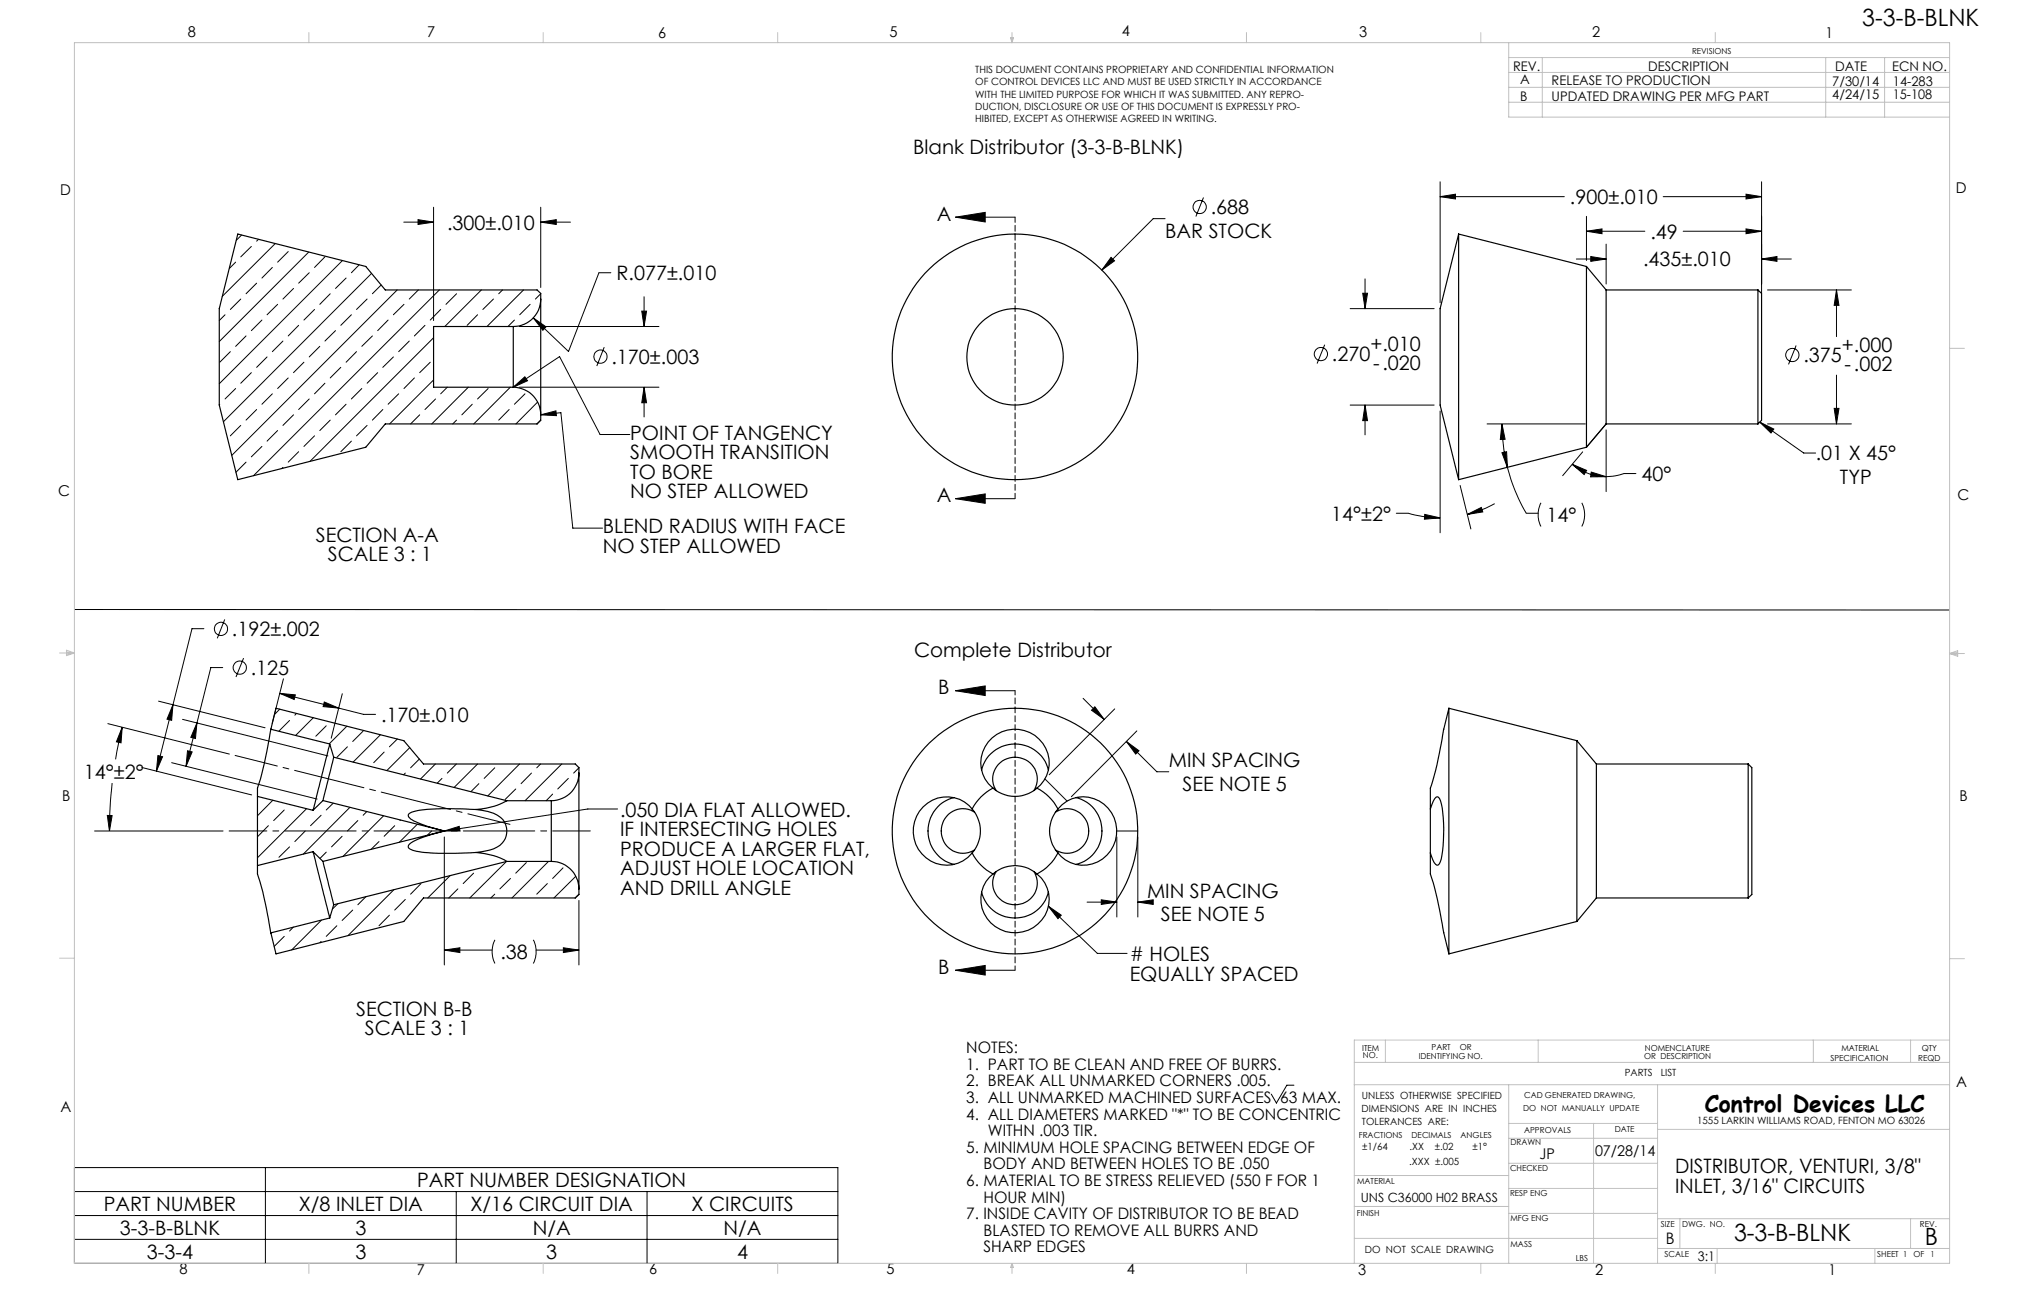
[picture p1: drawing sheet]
<svg xmlns="http://www.w3.org/2000/svg" width="432mm" height="279mm" viewBox="0 0 432 279" stroke-linecap="round" stroke-linejoin="round" font-family="sans-serif">
<g fill="none" stroke="#000" stroke-width=".21">
<path d="M307.2 38.8v25.8M375.8 38.8v23.7M50.3 55.9l-1.4 1.4M51.5 50.1l-1.1 1.2M53.6 52.6l-2.2 2.2M55.1 51l-.3 .4M58.1 57l-2.2 2.3M58.7 52l-11.3 11.2M61.5 53.7l-2.3 2.2M65.9 53.8l-19.1 19M66 58.2l-2.3 2.2M69.3 54.8l-2.2 2.2"/>
<path d="M73.1 55.6l-26.3 26.2M73.8 59.3l-2.2 2.2M76.6 56.5l-1.6 1.7M79.3 58.3l-31.6 31.7M86.1 47.4h6.4M89.2 46.8l3.3 .6-3.3 .5zM92.5 44.2v24.2M115.4 47.4l3.3-.6v1.1zM115.4 44.2v17.1M115.4 47.4h6.3M130.3 58.2h-2.5l-6.5 16.8-7.5-7.2M203.8 46.3l6.4-1v2z"/>
<path d="M203.8 46.3h12.7M237 54.9l.8 .7-2.7 2zM248.6 46.6h-2.6l-10.9 11M256.8 42.1l-1.7 4.1M291.2 59.5v6.3M307.2 41.9l3.3-.5v1zM307.2 41.9h26.5M336.3 55.2h6.4M338.5 49.3l3.3-.5v1zM338.5 46.1v9.5M338.5 49.3h12.4M339.4 54.7l3.3 .5-3.3 .5z"/>
<path d="M342.7 52.1v8.5M354.8 41.9h21M359.1 49.3h16.7M372.5 41.4l3.3 .5-3.3 .5zM372.5 48.8l3.3 .5-3.3 .5zM375.8 55.2l3.3-.5v1zM375.8 55.2h6.4M48 67.1l-1.2 1.3M49.1 75l-2.2 2.3M51.4 63.8l-2.3 2.2M52.5 71.6l-2.2 2.3M53.6 79.5l-2.2 2.2"/>
<path d="M54.8 60.4l-2.3 2.3M55.9 68.3l-2.3 2.2M57 76.1l-2.2 2.3M59.2 64.9l-2.2 2.2M60.4 72.7l-2.3 2.3M62.6 61.5l-2.2 2.3M63.7 69.4l-2.2 2.2M64.8 77.3l-2.2 2.2M67.1 66l-2.3 2.3M68.2 73.9l-2.2 2.2M70.4 62.7l-2.2 2.2M71.6 70.5l-2.3 2.2"/>
<path d="M72.7 78.4l-2.3 2.2M75 67.1l-2.3 2.3M76.1 75l-2.3 2.3M78.3 63.8l-2.2 2.2M79.4 71.6l-2.2 2.3M80.6 79.5l-2.3 2.2M81.3 60.8l-1.9 1.9M82.8 68.3l-2.2 2.2M83.9 76.1l-2.2 2.3M84.7 61.8l-35.2 35.3M86.2 64.9l-2.3 2.2M87.3 72.7l-2.2 2.3"/>
<path d="M89.3 61.8l-2 2M90.7 69.4l-2.3 2.2M91.8 77.3l-2.3 2.2M92.5 72l-26.4 26.4M93.7 61.8l-39.6 39.7M94 66l-2.2 2.3M97.4 62.7l-2.3 2.2M101.9 67.1l-2.2 2.3M102.7 61.8l-7.8 7.8M105.3 63.8l-2.3 2.2M107.2 61.8l-.8 .9M109.7 68.3l-1.3 1.3"/>
<path d="M110.8 69.6h29.8M111.7 61.8l-7.8 7.8M113.1 64.9l-2.2 2.2M113.8 67.8l2.7 1.9-.7 .7zM115.4 62.7l-1.2 1.1M128.9 74l-1.6 4.1M136.9 66.4h1l-.5 3.2zM137.4 63.3v6.3M282.6 73.5l-1.6 4M288 65.8h18M290.7 62.5h1l-.5 3.3zM377.1 61.8h17.9"/>
<path d="M383.2 73.7l-1.6 4M391.8 61.8l.5 3.3h-1zM391.8 61.8v10M46.9 86.2l-.1 .1M50.3 82.9l-2.3 2.2M51.4 90.7l-2.3 2.3M52.5 98.6l-2.2 2.1M54.8 87.3l-2.3 2.3M55.9 95.2l-2.3 2.2M58.1 84l-2.2 2.2M59.2 91.8l-2.2 2.3M60.4 99.7l-.3 .2"/>
<path d="M61.5 80.6l-2.3 2.3M62.6 88.5l-2.2 2.2M63.7 96.3l-2.2 2.3M66 85.1l-2.3 2.2M67.1 93l-2.3 2.2M69.3 81.7l-2.2 2.3M70.4 89.6l-2.2 2.2M73.8 86.2l-2.2 2.3M75 94.1l-2.3 2.2M77.2 82.9l-2.2 2.2M78.3 90.7l-2.2 2.3M81.7 87.3l-2.3 2.3"/>
<path d="M85.1 84l-2.3 2.2M88.4 80.6l-2.2 2.3M89.5 88.5l-1.9 1.9M92.5 81l-9.4 9.4M92.9 85.1l-2.2 2.2M95.4 82.6l-1.4 1.4M97.4 89.6l-.8 .8M99.9 82.6l-7.8 7.8M100.8 86.2l-2.3 2.3M104.1 82.9l-2.2 2.2M108.6 87.3l-2.2 2.3M108.9 82.6l-7.8 7.8"/>
<path d="M109.5 82.6l9.9-6.5 8.6 16.6h6.4M109.5 82.6l2.5-2.2 .5 .8zM110.8 82.6h29.8M112 84l-2.3 2.2M114.7 85.8l-4.6 4.6M115.4 88.5l4.3-.5 2.5 24.6h6.4M115.4 89.6l-.9 .8M115.4 88.5l3.2-.9 .1 1.1zM137.4 82.6l.5 3.3h-1zM137.4 82.6v6.3M288 86.4h18M291.2 86.4l.5 3.3h-1z"/>
<path d="M291.2 86.4v6.3M307.2 87.7v25.9M317.3 90.4h20.9M320.4 90.4l.7 3.3h-1zM320.4 96.6l1-.3 .2 3.4zM320.4 90.4l.1 .9a39.9 39.9 0 0 0 1.1 8.4M321.6 99.7a37.6 37.6 0 0 0 4 9.8h2.6M335.4 99l3.1 1.3-.5 .9zM335.4 99a11.6 11.6 0 0 0 7.3 2.7M337.6 96.4l-4.2 5.1M342.7 90.4l-4.2 5M342.7 91.7v13.1"/>
<path d="M375.4 90l3 1.5-.6 .9zM375.4 90l9.4 6.6h2.5M377.1 90.4h17.9M391.3 87.1h1l-.5 3.3zM391.8 80v10.4M203.8 106.4l6.4-1.1v2.1zM203.8 106.4h12.7M297.9 109.5h2.5a25.2 25.2 0 0 0 6.8 1M304 109.7l3.2 .8-3.3 .2zM311.5 103.5l2.3 9.3M313.1 109.7l2.9-1.5 .3 1zM318.9 107.4l-.6 .3a22 22 0 0 1-5.2 2"/>
<path d="M328.8 107.2a5.6 5.6 0 0 0 0 5.1M337.5 107.2l.1 .4a5.5 5.5 0 0 1-.1 4.7M339.5 100.7l3.2 1h-3.4zM349 101h-2.5a11.6 11.6 0 0 1-3.8 .7M15.9 130l400 .1M43.5 134.1h-2.5l-7.6 30.4M47.9 132.1l-1.5 4M23 154.3l25.9 6.5M26.1 155.1l-.3 3.3-1-.2zM26.1 155.1l-1.4 6.9M33.8 149.5l22.8 5.7M36.9 150.3l-.3 3.3-1-.2z"/>
<path d="M38.9 153.4l31.1 7.8M42 154.2l-.3 3.3-1-.2zM47.5 142.4h-2.5l-5.3 21M52 140.4l-1.7 4M59.7 147.9l3.3 .3-.2 1zM59.7 147.9l12.5 3.1M59.7 151.2l-1.1 1.2M60.5 144.8l-2.4 9.5M61.8 153.7l-2.3 2.2M63.3 152.2l-.4 .3M66.9 153.1l-3.8 3.7M69.2 149.7l3 1.3-3.3-.3z"/>
<path d="M69.6 154.8l-2.2 2.2M72.2 151l5.4 1.4h2.5M73 148l-2.3 9.4M74 154.9l-3.8 3.7M74.1 159.3l-2.2 2.2M77.5 155.9l-2.3 2.3M81.2 156.7l-5.9 5.9M84.8 157.6l-1.7 1.7M87.4 159.5l-4.9 4.9M203.8 147.3l6.4-1v2zM203.8 147.3h12.7M231.1 148.9l4.4 4.5"/>
<path d="M233.6 150.7l1.9 2.7-2.6-1.9zM237.8 151.2l-14 14M240.3 158.2l6.5 6.4h2.5M240.3 158.2l2.7 1.9-.7 .7zM242.5 155.9l-13.9 14M20.2 177.2h27.4M22.9 173.9l1 .1-.5 3.2zM23.9 167l-.3 3.8-.2 6.4M30.3 163.7l23.4 5.8M33.7 161.1l1 .3-1.3 3.1zM36.6 162.7l31.1 7.7M40 160.1l1 .3-1.3 3z"/>
<path d="M57.3 176.1l-2.3 2.3M58.2 170.7l-3.3 3.3M60.6 172.8l-2.2 2.2M61.8 171.6h.1M65.1 177.2l-2.2 2.3M65.4 172.5l-10.5 10.5M68.5 173.9l-2.2 2.2M71.1 171.3l-1.5 1.5M73 178.4l-2.3 2.2M74.6 172.2l-9.9 10M76.3 175l-2.2 2.2M78.2 173.1l-.7 .8"/>
<path d="M80.9 179.5l-1.7 1.7M81.8 174l-8.6 8.7M82 160.4l-2.3 2.3M84.2 176.1l-2.2 2.3M85.4 174.9l-.1 .1M86.5 164.9l-.4 .3M89 175.8l-3.8 3.9M89.5 161.9l-1.9 1.9M92.1 177.2l-.9 1M92.9 162.9l-3.2 3.3M94.3 166l-1 1M94.8 178.5v27.3"/>
<path d="M94.8 177.2l3.2-1 .1 1zM97.4 162.9l-2 2M101.9 162.9l-5 5.1M102.2 167.1l-1.7 1.7M105.6 163.8l-2.3 2.2M110 168.3l-2.2 2.2M110.8 162.9l-6.7 6.9M113.4 164.9l-2.2 2.2M115.3 162.9l-.8 .9M117.9 169.4l-1.4 1.4M119.8 162.9l-7.8 7.9M121.2 166l-2.2 2.3"/>
<path d="M123.5 163.8l-1.1 1.1M131.8 172.5h-6.4l-30.6 4.7M222.9 166.1l4.7 4.8M238.3 177.2h4.4M238.3 178.5v17.1M242.7 178.5v17.1M60.6 199.7l-2.1 2.2M61.8 180.6l-2.3 2.2M62.6 197.7l-.8 .9M68.6 196.3l-6.4 6.3M69.6 181.8l-1.3 1.3M71.9 197.4l-2.3 2.3"/>
<path d="M72.1 192.8l-1.2 1.1M75.2 194.1l-2.2 2.2M78.1 191.2l-1.8 1.8M83.1 195.2l-2.2 2.2M84 189.8l-9.7 9.7M86.5 191.8l-2.3 2.3M89.8 188.5l-2.2 2.2M96 186.8l-4.7 4.7M97.7 189.6l-2 1.9M101 186.2l-2.2 2.3M105.6 190.7l-.9 .8M108 183.8l-7.8 7.7"/>
<path d="M108.9 187.4l-2.3 2.2M112.3 184l-2.3 2.2M116.8 188.5l-2.3 2.2M117 183.7l-7.8 7.8M120.1 185.1l-2.2 2.3M122.8 186.9l-4.6 4.6M123.5 192.1v13.7M123.5 190.7l-.8 .8M223.7 193.3l10.4 10h6.4M223.7 193.3l2.7 1.9-.7 .7zM231.9 192.4h6.4M234.9 191.9l3.4 .5-3.4 .5z"/>
<path d="M242.7 192.4l3.3-.5v1zM242.7 192.4h2M68.5 200.8l-.2 .2M94.8 202.6l3.3-.5v1.1zM94.8 202.6h10.2M105.6 200.4a5.6 5.6 0 0 0 0 5.1M113.8 200.4a5.6 5.6 0 0 1 0 5.1M114.4 202.6h9.1M120.2 202.1l3.3 .5-3.3 .6zM203.8 206.9l6.4-1v2.1zM203.8 206.9h12.7M276 231.5h-1.5l-2.2 3.8-1.1-1.9"/>
<path d="M15.9 249h162.9v20.5h-162.9zM15.9 254.1h162.9M15.9 259.3h162.9M56.6 249v20.5M97.3 254.1v15.4M138 254.1v15.4M15.9 264.3h162.9"/>
<circle cx="255.9" cy="44.1" r="1.41"/>
<circle cx="128.1" cy="76.1" r="1.4"/>
<circle cx="281.8" cy="75.5" r="1.42"/>
<circle cx="382.4" cy="75.7" r="1.41"/>
<circle cx="47.1" cy="134.1" r="1.4"/>
<circle cx="51.2" cy="142.4" r="1.41"/>
</g>
<path d="M216.6 46.3v60" fill="none" stroke="#000" stroke-width=".21" stroke-dasharray="1.3 .6" stroke-dashoffset=".2"/>
<path d="M216.6 147.3v59.6" fill="none" stroke="#000" stroke-width=".21" stroke-dasharray="1.3 .6" stroke-dashoffset=".3"/>
<path d="M108.8 175.8l-58.6-14.7" fill="none" stroke="#000" stroke-width=".21" stroke-dasharray="15.2 1.3 1.3 1.3" stroke-dashoffset="6"/>
<path d="M125.9 177.2h-77" fill="none" stroke="#000" stroke-width=".21" stroke-dasharray="15.2 1.3 1.3 1.3" stroke-dashoffset="7.2"/>
<g fill="none" stroke="#c0c0c0" stroke-width=".21">
<path d="M15.9 9.1h400v260.4h-400zM65.9 6.9v2.2M115.9 6.9v2.2M165.9 6.9v2.2M215.6 8h.6l-.3 1.1zM215.7 8l.2 1.1M215.9 6.9v2.2M216 8l-.1 1.1M265.9 6.9v2.2M315.9 6.9v2.2M321.9 9.1v15.9h94M321.9 15.5h94"/>
<path d="M321.9 18.6h94M321.9 12.3h94M329 12.3v12.7M365.9 6.9v2.2M389.5 12.3v12.7M402.1 12.3v12.7M321.9 21.8h94M415.9 74.3h3.2M12.7 139.3h3.2M14.2 139.1l1.7 .2M14.2 138.7l1.7 .6-1.7 .5zM15.9 139.3l-1.7 .3"/>
<path d="M415.9 139.4h3.2M415.9 139.4l1.8-.6v1.2zM415.9 139.4l1.8 .3M417.7 139.2l-1.8 .2M12.7 204.4h3.2M415.9 204.5h3.2M288.9 231.4h127M288.9 226.6h127M295.6 221.8v4.8M321.9 231.4v38.1M321.9 239.6h31.7M328.2 221.8v4.8"/>
<path d="M340 239.6v29.9M353.6 231.4v38.1M386.9 221.8v4.8M407.6 221.8v4.8M415.9 221.8h-127v47.7M288.9 257.3h33M288.9 250.7h33M321.9 258.8h31.7M321.9 253.5h31.7M321.9 248.1h31.7M321.9 242.8h31.7M353.6 259.9h62.3"/>
<path d="M353.6 240.9h62.3M358.4 259.9v6.4M407.6 259.9v6.4M65.9 269.5v2.1M115.9 269.5v2.1M165.9 269.5v2.1M215.9 269.5v2.1M215.9 269.5l.3 .8h-.6zM265.9 269.5v2.1M288.9 264.1h64.7M315.9 269.5v2.1M353.6 266.3h62.3"/>
<path d="M365.9 269.5v2.1M366.3 266.3v3.2M400 266.3v3.2"/>
</g>
<g fill="#000">
<path d="M203.8 46.3l6.4-1v2zM203.8 106.4l6.4-1.1v2.1zM203.8 147.3l6.4-1v2zM203.8 206.9l6.4-1v2.1z"/>
<path d="M237 54.9l-1.9 2.7 2.7-2zM290.7 62.5h1l-.5 3.3zM291.2 86.4l.5 3.3h-1zM304 109.7l3.2 .8-3.3 .2zM313.1 109.7l2.9-1.5 .3 1zM339.4 54.7l3.3 .5-3.3 .5zM375.8 55.2l3.3-.5v1zM391.8 61.8l.5 3.3h-1zM391.3 87.1h1l-.5 3.3zM320.4 90.4l.7 3.3h-1zM320.4 96.6l1-.3 .2 3.4zM307.2 41.9l3.3-.5v1zM372.5 41.4l3.3 .5-3.3 .5zM338.5 49.3l3.3-.5v1zM372.5 48.8l3.3 .5-3.3 .5zM375.4 90l3 1.5-.6 .9zM89.2 46.8l3.3 .6-3.3 .5zM115.4 47.4l3.3-.6v1.1zM136.9 66.4h1l-.5 3.2zM137.4 82.6l.5 3.3h-1zM94.8 202.6l3.3-.5v1.1zM120.2 202.1l3.3 .5-3.3 .6zM26.1 155.1l-.3 3.3-1-.2zM22.9 173.9l1 .1-.5 3.2zM36.9 150.3l-.3 3.3-1-.2zM33.7 161.1l1 .3-1.3 3.1zM42 154.2l-.3 3.3-1-.2zM40 160.1l1 .3-1.3 3zM69.2 149.7l3 1.3-3.3-.3zM59.7 147.9l3.3 .3-.2 1z"/>
<path d="M335.4 99l3.1 1.3-.5 .9zM339.5 100.7l3.2 1h-3.4zM240.3 158.2l2.7 1.9-.7 .7zM233.6 150.7l1.9 2.7-2.6-1.9zM242.7 192.4l3.3-.5v1zM234.9 191.9l3.4 .5-3.4 .5z"/>
<path d="M223.7 193.3l2.7 1.9-.7 .7zM113.8 67.8l2.7 1.9-.7 .7zM109.5 82.6l2.5-2.2 .5 .8zM115.4 88.5l3.2-.9 .1 1.1zM94.8 177.2l3.2-1 .1 1z"/>
</g>
<g fill="none" stroke="#000" stroke-width=".25">
<path d="M311.2 49.9v52.4M311.2 49.9l-4 15.9v20.6l4 15.9M311.2 49.9l27.3 6.9M338.5 56.8v38.6M338.5 56.8l4.2 5M109.5 69.6v13M109.5 69.6h-17v13h17M115.4 63.8a5.9 5.9 0 0 1-5.9 5.8M115.4 63.8v24.7M115.4 63.8v-1.2l-.8-.8h-32.4l-4.2-5-27.3-6.9-3.9 15.9v20.6l3.9 15.9 27.3-6.9 4.2-5h32.4l.8-.8v-1.1M342.7 61.8v28.6M342.7 61.8h32.3"/>
<path d="M375 61.8l.8 .8v27l-.8 .8M375 61.8v28.6M109.5 82.6a5.9 5.9 0 0 1 5.9 5.9M338.5 95.4l-27.3 6.9M342.7 90.4l-4.2 5M342.7 90.4h32.3M57.8 155.5a92.3 92.3 0 0 1-2.9 12.6v1.8M57.8 155.5l1.1-4.4 27.2 6.9 4.2 4.9h32.4l.8 .8v1.2M57.8 155.5l12.5 3.2M70.3 158.7l-3.5 14.1M70.3 158.7l.9 2.8M309.1 151.1v52.3"/>
<path d="M309.1 151.1l-1.1 4.4a112.3 112.3 0 0 1-2.8 13v4M309.1 151.1l27.3 6.9M336.4 158v38.5M336.4 158l4.2 4.9M54.9 169.9l11.9 2.9M54.9 169.9v14.7M68.9 170.7l25.9 6.5M68.9 170.7l-2.1 2.1M71.2 161.5l-2.3 9.2M71.2 161.5l36.9 9.3M94.8 177.2l-3.3 1a9.1 9.1 0 0 0-4.4 2.1v.2a1.76 1.76 0 0 0 1.8 1.1l4.6 .4 8-.2M94.8 177.2l-25.9 6.5"/>
<path d="M101.5 172.6a10.3 10.3 0 0 1 5.3 1.7 3.9 3.9 0 0 1-1.5 6.7l-3.8 .8M101.5 172.6a53.1 53.1 0 0 0-13 .4l-.7 .2a.74 .74 0 0 0-.7 .7 .74 .74 0 0 0 .5 .8l3.3 1.4 3.9 1.1M108.1 170.8l-.1 .1a14.1 14.1 0 0 1-6.5 1.7M108.1 170.8h9.5M117.6 170.8v12.9M123.5 164.9a5.9 5.9 0 0 1-5.9 5.9M123.5 164.9v24.7M203.6 170.1a7.3 7.3 0 0 0-5.6 7.1 7.3 7.3 0 0 0 5.6 7.2M207.4 172.5a7.2 7.2 0 0 0-10.2-.6 7.2 7.2 0 0 0-.5 10.2 7 7 0 0 0 10.7-.2M207.4 172.5a7.1 7.1 0 0 1 0 9.4M207.9 173.2a4.7 4.7 0 0 0-6.8 2.3 4.7 4.7 0 0 0 3.2 6.4l1.7 .1 1.1-.3 .8-.4M209.4 164.3a7.3 7.3 0 0 1 7.1-5.6 7.3 7.3 0 0 1 7.2 5.6"/>
<path d="M211.8 168.1a7.2 7.2 0 0 1-.5-10.4 7.2 7.2 0 0 1 10.4 0 6.9 6.9 0 0 1-.5 10.4M211.8 168.1a10.2 10.2 0 0 0-4.4 4.4M211.8 168.1a7.1 7.1 0 0 0 9.4 0M212.5 168.6a4.7 4.7 0 0 1 2.3-6.8 4.7 4.7 0 0 1 6.4 3.2l.1 1.7-.3 1.1-.4 .8M221.2 168.1a10.5 10.5 0 0 1 4.5 4.4M225.1 173.2a4.7 4.7 0 0 1 7 2.8 4.7 4.7 0 0 1-4.5 6l-1-.1-1.5-.6M225.7 172.5a7.1 7.1 0 0 1 9.4-1.3 7.1 7.1 0 0 1 2.4 9.2 7 7 0 0 1-11.8 1.5M225.7 172.5a7 7 0 0 0 0 9.4M229.5 170.1a7.3 7.3 0 0 1 5.6 7.1 7.3 7.3 0 0 1-5.5 7.2M305.2 172.5a4 4 0 0 1 1.4-2.6 1.76 1.76 0 0 1 .9 1.6 32.3 32.3 0 0 1-.2 12.3l-.5 .7a1.16 1.16 0 0 1-1.1-1.1l-.5-1.5M305.2 172.5v9.4M340.6 162.9v28.6"/>
<path d="M340.6 162.9h32.4M373 162.9l.7 .8v27.1l-.7 .7M373 162.9v28.6M54.9 184.6v.1a9.8 9.8 0 0 0 .8 4.4l1.1 4.6 1 5.3M66.8 181.6l3.5 14.2M66.8 181.6l-11.9 3M66.8 181.6l2.1 2.1M68.9 183.7l2.3 9.3M70.3 195.8l-12.5 3.2M71.2 193l-.9 2.8M101.5 181.8a13.8 13.8 0 0 1 6.6 1.9M108.1 183.7h9.5"/>
<path d="M108.1 183.7l-36.9 9.3M117.6 183.7a5.9 5.9 0 0 1 5.9 5.9M123.5 189.6v1.2l-.8 .7h-32.4l-4.2 5-27.2 6.9-1.1-4.4M207.4 181.9a10.5 10.5 0 0 0 4.4 4.5M209.4 190.3a7.4 7.4 0 0 0 7.1 5.5 7.4 7.4 0 0 0 7.2-5.5M211.8 186.4a7.2 7.2 0 0 0-.6 10.2 7.2 7.2 0 0 0 10.2 .5 6.9 6.9 0 0 0-.2-10.7M211.8 186.4a7 7 0 0 1 9.4 0M212.5 185.9a4.7 4.7 0 0 0 2.8 6.9 4.7 4.7 0 0 0 6-4.5l-.1-1-.6-1.4M225.7 181.9a10.8 10.8 0 0 1-4.5 4.5M305.2 181.9v4.5a90.6 90.6 0 0 1 2.8 12.5l1.1 4.5M336.4 196.5l-27.3 6.9M340.6 191.5l-4.2 5"/>
<path d="M340.6 191.5h32.4"/>
<circle cx="216.6" cy="76.1" r="10.3"/>
<circle cx="216.6" cy="76.1" r="26.2"/>
<circle cx="216.6" cy="177.2" r="26.2"/>
</g>
<g font-size="5.1">
<text x="397.3" y="5.6">3-3-B-BLNK</text>
<text x="369.9" y="264.7">3-3-B-BLNK</text>
<text x="410.6" y="265.5">B</text>
</g>
<text font-size="4.9" x="363.7" y="237.1">Control Devices LLC</text>
<g font-size="4.2">
<text x="194.8" y="32.9">Blank Distributor (3-3-B-BLNK)</text>
<text x="199.9" y="47">A</text>
<text x="258.3" y="45.7">.688</text>
<text x="334.9" y="43.5">.900±.010</text>
<text x="95.4" y="49">.300±.010</text>
<text x="248.6" y="50.8">BAR STOCK</text>
<text x="352.1" y="50.9">.49</text>
<text x="131.5" y="59.7">R.077±.010</text>
<text x="350.5" y="56.8">.435±.010</text>
<text x="130.5" y="77.6">.170±.003</text>
<text x="284.1" y="77.1">.270</text>
<text x="292.4" y="74.8">+.010</text>
<text x="384.7" y="77.2">.375</text>
<text x="392.9" y="75">+.000</text>
<text x="292.9" y="78.9">-.020</text>
<text x="393.5" y="79.1">-.002</text>
<text x="134.5" y="93.8">POINT OF TANGENCY</text>
<text x="134.5" y="98">SMOOTH TRANSITION</text>
<text x="387.4" y="98.2">.01 X 45°</text>
<text x="134.5" y="102.1">TO BORE</text>
<text x="134.5" y="106.3">NO STEP ALLOWED</text>
<text x="199.9" y="107.1">A</text>
<text x="350.2" y="102.6">40°</text>
<text x="392.5" y="103.2">TYP</text>
<text x="128.6" y="113.8">BLEND RADIUS WITH FACE</text>
<text x="284" y="111">14°±2°</text>
<text x="329.9" y="111.4">14°</text>
<text x="67.4" y="115.6">SECTION A-A</text>
<text x="69.9" y="119.7">SCALE 3 : 1</text>
<text x="128.6" y="117.9">NO STEP ALLOWED</text>
<text x="49.5" y="135.7">.192±.002</text>
<text x="53.5" y="143.9">.125</text>
<text x="195" y="140.1">Complete Distributor</text>
<text x="200.1" y="148">B</text>
<text x="81.3" y="153.9">.170±.010</text>
<text x="17.9" y="166.1">14°±2°</text>
<text x="249.4" y="163.7">MIN SPACING</text>
<text x="252.3" y="168.7">SEE NOTE 5</text>
<text x="132.3" y="174.2">.050 DIA FLAT ALLOWED.</text>
<text x="132.3" y="178.3">IF INTERSECTING HOLES</text>
<text x="132.3" y="182.5">PRODUCE A LARGER FLAT,</text>
<text x="132.3" y="186.7">ADJUST HOLE LOCATION</text>
<text x="132.3" y="190.9">AND DRILL ANGLE</text>
<text x="244.7" y="191.5">MIN SPACING</text>
<text x="247.6" y="196.5">SEE NOTE 5</text>
<text x="106.8" y="204.5">.38</text>
<text x="200.1" y="207.6">B</text>
<text x="241" y="205"># HOLES</text>
<text x="241" y="209.1">EQUALLY SPACED</text>
<text x="76" y="216.7">SECTION B-B</text>
<text x="77.8" y="220.9">SCALE 3 : 1</text>
<text x="357.4" y="250.2">DISTRIBUTOR, VENTURI, 3/8&quot;</text>
<text x="89" y="253.1">PART NUMBER DESIGNATION</text>
<text x="357.4" y="254.4">INLET, 3/16&quot; CIRCUITS</text>
<text x="22.1" y="258.2">PART NUMBER</text>
<text x="25.6" y="263.3">3-3-B-BLNK</text>
<text x="63.7" y="258.2">X/8 INLET DIA</text>
<text x="75.8" y="263.3">3</text>
<text x="100.4" y="258.2">X/16 CIRCUIT DIA</text>
<text x="113.7" y="263.3">N/A</text>
<text x="147.5" y="258.2">X CIRCUITS</text>
<text x="154.4" y="263.3">N/A</text>
<text x="31.3" y="268.4">3-3-4</text>
<text x="75.8" y="268.4">3</text>
<text x="116.5" y="268.4">3</text>
<text x="157.2" y="268.4">4</text>
</g>
<g font-size="3.4">
<text x="206.1" y="224.6">NOTES:</text>
<text x="206.1" y="228.2">1. PART TO BE CLEAN AND FREE OF BURRS.</text>
<text x="206.1" y="231.7">2. BREAK ALL UNMARKED CORNERS .005.</text>
<text x="206.1" y="235.2">3. ALL UNMARKED MACHINED SURFACES 63 MAX.</text>
<text x="206.1" y="238.8">4. ALL DIAMETERS MARKED &quot;*&quot; TO BE CONCENTRIC</text>
<text x="206.1" y="245.9">5. MINIMUM HOLE SPACING BETWEEN EDGE OF</text>
<text x="210.7" y="242.3">WITHN .003 TIR.</text>
<text x="209.8" y="249.4">BODY AND BETWEEN HOLES TO BE .050</text>
<text x="206.1" y="252.9">6. MATERIAL TO BE STRESS RELIEVED (550 F FOR 1</text>
<text x="209.8" y="256.5">HOUR MIN)</text>
<text x="206.1" y="260">7. INSIDE CAVITY OF DISTRIBUTOR TO BE BEAD</text>
<text x="209.8" y="263.6">BLASTED TO REMOVE ALL BURRS AND</text>
<text x="209.8" y="267.1">SHARP EDGES</text>
<text x="355.4" y="265.2">B</text>
</g>
<g font-size="3.2">
<text x="40" y="7.9">8</text>
<text x="91.1" y="7.9">7</text>
<text x="140.4" y="8.1">6</text>
<text x="189.8" y="7.9">5</text>
<text x="239.3" y="7.6">4</text>
<text x="289.9" y="7.9">3</text>
<text x="339.7" y="7.9">2</text>
<text x="389.5" y="8.1">1</text>
<text x="12.8" y="41.6">D</text>
<text x="417.3" y="41.1">D</text>
<text x="12.4" y="105.7">C</text>
<text x="417.6" y="106.5">C</text>
<text x="13.3" y="170.9">B</text>
<text x="418.1" y="170.8">B</text>
<text x="417.3" y="231.9">A</text>
<text x="12.9" y="237.2">A</text>
<text x="38.3" y="271.8">8</text>
<text x="88.9" y="272">7</text>
<text x="138.5" y="271.8">6</text>
<text x="189.1" y="271.8">5</text>
<text x="240.4" y="271.8">4</text>
<text x="289.7" y="272">3</text>
<text x="340.3" y="272">2</text>
<text x="390.1" y="272">1</text>
</g>
<g font-size="3.1">
<text x="328.5" y="247.1">JP</text>
<text x="340.3" y="246.5">07/28/14</text>
</g>
<g font-size="2.8">
<text x="322.8" y="15.1">REV.</text>
<text x="324.3" y="18">A</text>
<text x="351.6" y="15.2">DESCRIPTION</text>
<text x="391.5" y="15.2">DATE</text>
<text x="403.7" y="15.2">ECN NO.</text>
<text x="324.3" y="21.5">B</text>
<text x="331" y="18.2">RELEASE TO PRODUCTION</text>
<text x="331" y="21.5">UPDATED DRAWING PER MFG PART</text>
<text x="390.9" y="18.4">7/30/14</text>
<text x="390.9" y="21.2">4/24/15</text>
<text x="403.8" y="18.4">14-283</text>
<text x="403.8" y="21.2">15-108</text>
<text x="362.2" y="269">3:1</text>
</g>
<text font-size="2.7" x="290.3" y="256.3">UNS C36000 H02 BRASS</text>
<g font-size="2.1">
<text x="208.1" y="15.6">THIS DOCUMENT CONTAINS PROPRIETARY AND CONFIDENTIAL INFORMATION</text>
<text x="208.1" y="18.2">OF CONTROL DEVICES LLC AND MUST BE USED STRICTLY IN ACCORDANCE</text>
<text x="208.1" y="20.8">WITH THE LIMITED PURPOSE FOR WHICH IT WAS SUBMITTED. ANY REPRO-</text>
<text x="208.1" y="23.4">DUCTION, DISCLOSURE OR USE OF THIS DOCUMENT IS EXPRESSLY PRO-</text>
<text x="208.1" y="26">HIBITED, EXCEPT AS OTHERWISE AGREED IN WRITING.</text>
<text x="346.6" y="229.4">PARTS</text>
<text x="354.3" y="229.4">LIST</text>
<text x="290.5" y="237.1">DIMENSIONS ARE IN INCHES</text>
<text x="290.6" y="234.5">UNLESS OTHERWISE SPECIFIED</text>
<text x="290.6" y="239.9">TOLERANCES ARE:</text>
<text x="362.1" y="239.8">1555 LARKIN WILLIAMS ROAD, FENTON MO 63026</text>
<text x="290.6" y="245.3">±1/64</text>
<text x="300.7" y="245.3">.XX</text>
<text x="306.1" y="245.3">±.02</text>
<text x="314.2" y="245.3">±1°</text>
<text x="300.6" y="248.4">.XXX ±.005</text>
<text x="291.2" y="267.1">DO NOT SCALE DRAWING</text>
</g>
<g font-size="1.8">
<text x="361" y="11.5">REVISIONS</text>
<text x="290.6" y="224.1">ITEM</text>
<text x="290.8" y="225.7">NO.</text>
<text x="302.7" y="225.9">IDENTIFYING NO.</text>
<text x="305.4" y="223.9">PART</text>
<text x="311.4" y="223.9">OR</text>
<text x="350.8" y="226">OR DESCRIPTION</text>
<text x="350.9" y="224.1">NOMENCLATURE</text>
<text x="390.5" y="226.3">SPECIFICATION</text>
<text x="392.9" y="224.2">MATERIAL</text>
<text x="409.2" y="226.2">REQD</text>
<text x="410" y="224.1">QTY</text>
<text x="325" y="236.9">DO NOT MANUALLY UPDATE</text>
<text x="325.2" y="234.1">CAD GENERATED DRAWING,</text>
<text x="289.9" y="242.7">FRACTIONS</text>
<text x="301.2" y="242.7">DECIMALS</text>
<text x="311.6" y="242.7">ANGLES</text>
<text x="322.2" y="244.3">DRAWN</text>
<text x="325.2" y="241.6">APPROVALS</text>
<text x="344.5" y="241.4">DATE</text>
<text x="322.1" y="249.8">CHECKED</text>
<text x="289.5" y="252.6">MATERIAL</text>
<text x="322.1" y="255.1">RESP ENG</text>
<text x="289.5" y="259.3">FINISH</text>
<text x="322.2" y="260.5">MFG ENG</text>
<text x="354.3" y="261.8">SIZE</text>
<text x="358.9" y="261.7">DWG. NO.</text>
<text x="409.6" y="261.8">REV.</text>
<text x="322.2" y="266">MASS</text>
<text x="336.2" y="269">LBS</text>
<text x="355.1" y="268.2">SCALE</text>
<text x="400.5" y="268.1">SHEET 1</text>
<text x="408.2" y="268.1">OF</text>
<text x="411.8" y="268.1">1</text>
</g>
</svg>
